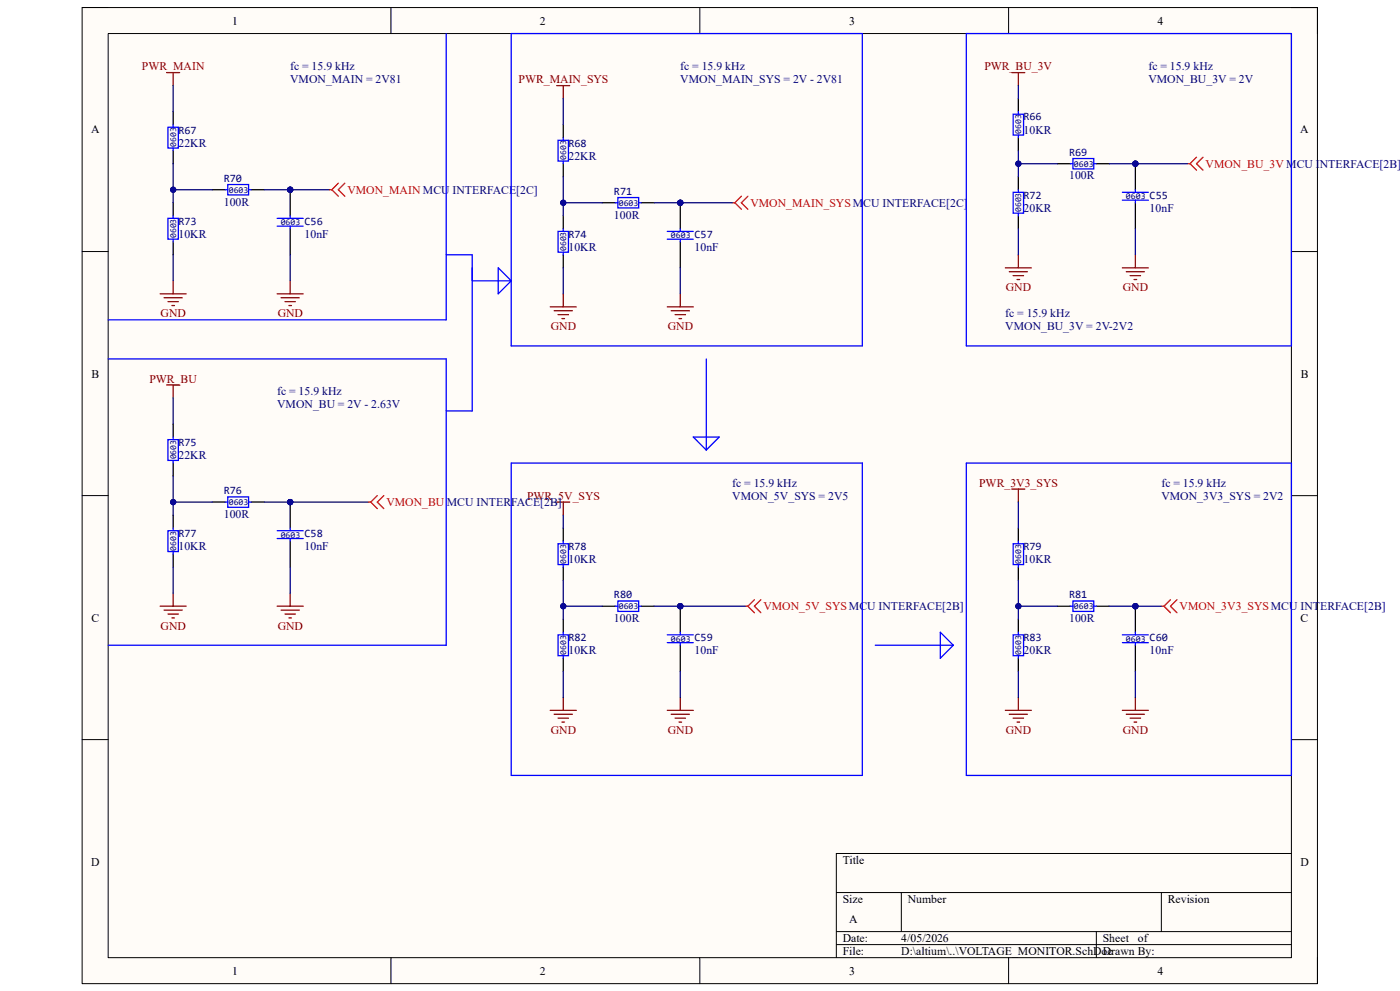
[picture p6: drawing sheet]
<svg xmlns="http://www.w3.org/2000/svg" width="420mm" height="297mm" viewBox="0 0 420 297" stroke-linecap="round" stroke-linejoin="round" font-family="sans-serif">
<path d="M24.6 2.3h370.6v292.5h-370.6z" fill-rule="evenodd" fill="#fffcf8"/>
<path d="M24.6 2.3h370.6v292.5h-370.6z" fill="none" stroke="#000" stroke-width=".3"/>
<path d="M32.4 10.1h355v276.9h-355z" fill-rule="evenodd" fill="#fffcf8"/>
<g fill="none" stroke="#000" stroke-width=".3">
<path d="M24.6 2.3h7.8M32.4 10.1h355v276.9h-355zM117.3 2.3v7.8M209.9 2.3v7.8M302.6 2.3v7.8M387.4 2.3h7.8v7.8M24.6 75.4h7.8M387.4 75.4h7.8M24.6 148.5h7.8M387.4 148.5h7.8M24.6 221.7h7.8M387.4 221.7h7.8"/>
<path d="M387.4 255.8h-136.5v31.2M250.9 267.5h136.5M250.9 279.2h136.5M270.4 267.5v11.7M328.9 279.2v7.8M348.4 267.5v11.7M117.3 287v7.8M209.9 287v7.8M250.9 283.1h136.5M302.6 287v7.8M395.2 287v7.8"/>
</g>
<path d="M305.5 29.6v3.9M305.5 41.3v3.9M305.5 53v3.9M305.5 64.7v3.9" fill="none" stroke="#000" stroke-width=".38"/>
<path d="M303.9 34.2h3.2v6.3h-3.2zM305.5 33.5v.7M303.9 57.6h3.2v6.3h-3.2zM305.5 40.5v.8M305.5 56.9v.7M305.5 63.9v.8" fill="none" stroke="#00f" stroke-width=".38"/>
<path d="M303.5 21.8h3.9M305.5 21.8v3.9M305.5 76.4v3.9M301.6 80.3h7.8M302.8 81.4h5.4M303.9 82.6h3.2M305.1 83.8h.8" fill="none" stroke="#800000" stroke-width=".38"/>
<circle cx="340.6" cy="49.1" r=".78" fill="#000080"/>
<circle cx="340.6" cy="49.1" r=".78" fill="none" stroke="#000080" stroke-width=".3"/>
<path d="M340.6 49.1v7.8" fill="none" stroke="#000" stroke-width=".38"/>
<circle cx="340.6" cy="49.1" r=".78" fill="#000080"/>
<circle cx="340.6" cy="49.1" r=".78" fill="none" stroke="#000080" stroke-width=".3"/>
<path d="M321.1 49.1h.8M321.9 47.5h6.2v3.1h-6.2zM328.1 49.1h.8M336.7 57.6h7.8M336.7 60h7.8M340.6 56.9v.7M340.6 60v.8" fill="none" stroke="#00f" stroke-width=".38"/>
<path d="M317.2 49.1h3.9M328.9 49.1h3.9M340.6 60.8v7.8" fill="none" stroke="#000" stroke-width=".38"/>
<path d="M50 21.8h3.9M51.9 21.8v3.9M340.6 76.4v3.9M48 88.1h7.8M49.2 89.2h5.5M50.4 90.4h3.1M51.6 91.6h.7M51.9 84.2v3.9M336.7 80.3h7.8M337.9 81.4h5.4M339 82.6h3.2M340.2 83.8h.8" fill="none" stroke="#800000" stroke-width=".38"/>
<path d="M356.2 49.1h.8M357 49.1l1.9 1.9M358.9 47.1l-1.9 2M360.9 47.1l-2 2 2 1.9" fill="none" stroke="#f00" stroke-width=".38"/>
<circle cx="87.1" cy="56.9" r=".78" fill="#000080"/>
<circle cx="87.1" cy="56.9" r=".78" fill="none" stroke="#000080" stroke-width=".3"/>
<path d="M87.1 56.9v7.8" fill="none" stroke="#000" stroke-width=".38"/>
<circle cx="87.1" cy="56.9" r=".78" fill="#000080"/>
<circle cx="87.1" cy="56.9" r=".78" fill="none" stroke="#000080" stroke-width=".3"/>
<g fill="none" stroke="#00f" stroke-width=".38">
<path d="M50.4 38.1h3.1v6.3h-3.1zM51.9 37.4v.7M51.9 44.4v.8M67.5 56.9h.8M68.3 55.3h6.3v3.1h-6.3zM74.6 56.9h.7M50.4 65.4h3.1v6.3h-3.1zM51.9 64.7v.7M51.9 71.7v.8M83.2 65.4h7.8M83.2 67.8h7.8M87.1 64.7v.7"/>
<path d="M87.1 67.8v.8"/>
</g>
<path d="M51.9 33.5v3.9M51.9 45.2v3.9M63.6 56.9h3.9M75.3 56.9h3.9M51.9 60.8v3.9M51.9 72.5v3.9M87.1 68.6v7.8" fill="none" stroke="#000" stroke-width=".38"/>
<path d="M167 25.7h3.9M169 25.7v3.9M83.2 88.1h7.8M84.3 89.2h5.5M85.5 90.4h3.1M86.7 91.6h.7M87.1 84.2v3.9M165.1 92h7.8M166.2 93.1h5.5M167.4 94.3h3.1M168.6 95.5h.8M169 88.1v3.9" fill="none" stroke="#800000" stroke-width=".38"/>
<path d="M98.8 56.9h.7M99.5 56.9l2 1.9M101.5 54.9l-2 2M103.4 54.9l-1.9 2 1.9 1.9" fill="none" stroke="#f00" stroke-width=".38"/>
<circle cx="204.1" cy="60.8" r=".78" fill="#000080"/>
<circle cx="204.1" cy="60.8" r=".78" fill="none" stroke="#000080" stroke-width=".3"/>
<path d="M204.1 60.8v7.8" fill="none" stroke="#000" stroke-width=".38"/>
<circle cx="204.1" cy="60.8" r=".78" fill="#000080"/>
<circle cx="204.1" cy="60.8" r=".78" fill="none" stroke="#000080" stroke-width=".3"/>
<g fill="none" stroke="#00f" stroke-width=".38">
<path d="M167.4 42h3.1v6.3h-3.1zM169 41.3v.7M169 48.3v.8M185.4 59.2h6.2v3.1h-6.2zM167.4 69.3h3.1v6.3h-3.1zM169 68.6v.7M169 75.6v.8M184.6 60.8h.8M191.6 60.8h.8M200.2 69.4h7.8M200.2 71.7h7.8M204.1 68.6v.8"/>
<path d="M204.1 71.7v.8"/>
</g>
<path d="M169 37.4v3.9M169 49.1v3.9M169 64.7v3.9M169 76.4v3.9M180.7 60.8h3.9M192.4 60.8h3.9M204.1 72.5v7.8" fill="none" stroke="#000" stroke-width=".38"/>
<path d="M200.2 92h7.8M201.3 93.1h5.5M202.5 94.3h3.1M203.7 95.5h.8M204.1 88.1v3.9M167 150.5h3.9M169 150.5v3.9M165.1 212.9h7.8M166.2 214.1h5.5M167.4 215.2h3.1M168.6 216.4h.8M169 209v3.9" fill="none" stroke="#800000" stroke-width=".38"/>
<path d="M222.4 58.8l-1.9 2M224.4 58.8l-2 2 2 1.9M219.7 60.8h.8M220.5 60.8l1.9 1.9" fill="none" stroke="#f00" stroke-width=".38"/>
<circle cx="204.1" cy="181.7" r=".78" fill="#000080"/>
<circle cx="204.1" cy="181.7" r=".78" fill="none" stroke="#000080" stroke-width=".3"/>
<path d="M204.1 181.7v7.8" fill="none" stroke="#000" stroke-width=".38"/>
<circle cx="204.1" cy="181.7" r=".78" fill="#000080"/>
<circle cx="204.1" cy="181.7" r=".78" fill="none" stroke="#000080" stroke-width=".3"/>
<g fill="none" stroke="#00f" stroke-width=".38">
<path d="M167.4 163h3.1v6.2h-3.1zM169 162.2v.8M169 169.2v.8M167.4 190.3h3.1v6.2h-3.1zM169 189.5v.8M169 196.5v.8M184.6 181.7h.8M185.4 180.1h6.2v3.2h-6.2zM191.6 181.7h.8M200.2 190.3h7.8M200.2 192.6h7.8M204.1 189.5v.8"/>
<path d="M204.1 192.6v.8"/>
</g>
<path d="M169 158.3v3.9M169 170v3.9M169 185.6v3.9M169 197.3v3.9M180.7 181.7h3.9M192.4 181.7h3.9M204.1 193.4v7.8" fill="none" stroke="#000" stroke-width=".38"/>
<path d="M51.9 177.8v3.9M48 181.7h7.8M49.2 182.9h5.5M50.4 184h3.1M51.6 185.2h.7M200.2 212.9h7.8M201.3 214.1h5.5M202.5 215.2h3.1M203.7 216.4h.8M204.1 209v3.9" fill="none" stroke="#800000" stroke-width=".38"/>
<path d="M226.3 179.7l-1.9 2M228.3 179.7l-2 2 2 1.9M223.6 181.7h.8M224.4 181.7l1.9 1.9" fill="none" stroke="#f00" stroke-width=".38"/>
<circle cx="87.1" cy="150.5" r=".78" fill="#000080"/>
<circle cx="87.1" cy="150.5" r=".78" fill="none" stroke="#000080" stroke-width=".3"/>
<path d="M87.1 150.5v7.8" fill="none" stroke="#000" stroke-width=".38"/>
<circle cx="87.1" cy="150.5" r=".78" fill="#000080"/>
<circle cx="87.1" cy="150.5" r=".78" fill="none" stroke="#000080" stroke-width=".3"/>
<g fill="none" stroke="#00f" stroke-width=".38">
<path d="M133.9 10.1v85.8h-101.5M153.4 10.1h105.3v93.6h-105.3zM32.4 107.6h101.5v85.8h-101.5M50.4 131.8h3.1v6.2h-3.1zM51.9 131v.8M51.9 138v.8M153.4 138.8h105.3v93.6h-105.3zM50.4 159.1h3.1v6.2h-3.1zM51.9 158.3v.8M67.5 150.5h.8M68.3 148.9h6.3v3.1h-6.3zM74.6 150.5h.7"/>
<path d="M83.2 159.1h7.8M87.1 158.3v.8M51.9 165.3v.8M83.2 161.4h7.8M87.1 161.4v.8M303.9 163h3.2v6.2h-3.2zM305.5 162.2v.8M305.5 169.2v.8M303.9 190.3h3.2v6.2h-3.2zM305.5 189.5v.8M305.5 196.5v.8"/>
</g>
<path d="M51.9 127.1v3.9M51.9 138.8v3.9M51.9 154.4v3.9M63.6 150.5h3.9M75.3 150.5h3.9M305.5 158.3v3.9M51.9 166.1v3.9M87.1 162.2v7.8M305.5 170v3.9M305.5 185.6v3.9M305.5 197.3v3.9" fill="none" stroke="#000" stroke-width=".38"/>
<path d="M50 115.4h3.9M51.9 115.4v3.9M87.1 177.8v3.9M83.2 181.7h7.8M84.3 182.9h5.5M85.5 184h3.1M86.7 185.2h.7M301.6 212.9h7.8M302.8 214.1h5.4M303.9 215.2h3.2M305.1 216.4h.8M305.5 209v3.9" fill="none" stroke="#800000" stroke-width=".38"/>
<path d="M110.5 150.5h.7M111.2 150.5l2 1.9M113.2 148.5l-2 2M115.1 148.5l-1.9 2 1.9 1.9" fill="none" stroke="#f00" stroke-width=".38"/>
<circle cx="340.6" cy="181.7" r=".78" fill="#000080"/>
<circle cx="340.6" cy="181.7" r=".78" fill="none" stroke="#000080" stroke-width=".3"/>
<path d="M340.6 181.7v7.8" fill="none" stroke="#000" stroke-width=".38"/>
<circle cx="340.6" cy="181.7" r=".78" fill="#000080"/>
<circle cx="340.6" cy="181.7" r=".78" fill="none" stroke="#000080" stroke-width=".3"/>
<g fill="none" stroke="#00f" stroke-width=".38">
<path d="M289.9 10.1h97.5v93.6h-97.5zM133.9 76.4h7.8v46.8h-7.8M141.7 84.2h11.7M149.5 80.3l3.9 3.9-3.9 3.9zM211.9 107.6v27.3M208 131h7.8l-3.9 3.9zM289.9 138.8v93.6h97.5v-93.6h-97.5M262.6 193.4h23.4M282.1 189.5l3.9 3.9-3.9 3.9zM321.1 181.7h.8M321.9 180.1h6.2v3.2h-6.2zM328.1 181.7h.8"/>
<path d="M336.7 190.3h7.8M336.7 192.6h7.8M340.6 189.5v.8M340.6 192.6v.8"/>
</g>
<path d="M317.2 181.7h3.9M328.9 181.7h3.9M340.6 193.4v7.8" fill="none" stroke="#000" stroke-width=".38"/>
<path d="M303.5 146.6h3.9M305.5 146.6v3.9M336.7 212.9h7.8M337.9 214.1h5.4M339 215.2h3.2M340.2 216.4h.8M340.6 209v3.9" fill="none" stroke="#800000" stroke-width=".38"/>
<path d="M351.1 179.7l-1.9 2M353.1 179.7l-2 2 2 1.9M348.4 181.7h.8M349.2 181.7l1.9 1.9" fill="none" stroke="#f00" stroke-width=".38"/>
<path d="M305.5 45.2v7.8" fill="none" stroke="#000080" stroke-width=".38"/>
<circle cx="305.5" cy="49.1" r=".78" fill="#000080"/>
<circle cx="305.5" cy="49.1" r=".78" fill="none" stroke="#000080" stroke-width=".3"/>
<path d="M305.5 25.7v3.9M305.5 49.1h11.7M305.5 68.6v7.8" fill="none" stroke="#000080" stroke-width=".38"/>
<circle cx="305.5" cy="49.1" r=".78" fill="#000080"/>
<circle cx="305.5" cy="49.1" r=".78" fill="none" stroke="#000080" stroke-width=".3"/>
<path d="M332.8 49.1h7.8" fill="none" stroke="#000080" stroke-width=".38"/>
<circle cx="340.6" cy="49.1" r=".78" fill="#000080"/>
<circle cx="340.6" cy="49.1" r=".78" fill="none" stroke="#000080" stroke-width=".3"/>
<path d="M340.6 49.1h15.6M340.6 68.6v7.8" fill="none" stroke="#000080" stroke-width=".38"/>
<circle cx="340.6" cy="49.1" r=".78" fill="#000080"/>
<circle cx="340.6" cy="49.1" r=".78" fill="none" stroke="#000080" stroke-width=".3"/>
<path d="M51.9 49.1v11.7" fill="none" stroke="#000080" stroke-width=".38"/>
<circle cx="51.9" cy="56.9" r=".78" fill="#000080"/>
<circle cx="51.9" cy="56.9" r=".78" fill="none" stroke="#000080" stroke-width=".3"/>
<path d="M51.9 25.7v7.8M51.9 56.9h11.7M51.9 76.4v7.8" fill="none" stroke="#000080" stroke-width=".38"/>
<circle cx="51.9" cy="56.9" r=".78" fill="#000080"/>
<circle cx="51.9" cy="56.9" r=".78" fill="none" stroke="#000080" stroke-width=".3"/>
<path d="M79.2 56.9h7.9" fill="none" stroke="#000080" stroke-width=".38"/>
<circle cx="87.1" cy="56.9" r=".78" fill="#000080"/>
<circle cx="87.1" cy="56.9" r=".78" fill="none" stroke="#000080" stroke-width=".3"/>
<path d="M87.1 56.9h11.7M87.1 76.4v7.8" fill="none" stroke="#000080" stroke-width=".38"/>
<circle cx="87.1" cy="56.9" r=".78" fill="#000080"/>
<circle cx="87.1" cy="56.9" r=".78" fill="none" stroke="#000080" stroke-width=".3"/>
<path d="M169 29.6v7.8M169 53v11.7" fill="none" stroke="#000080" stroke-width=".38"/>
<circle cx="169" cy="60.8" r=".78" fill="#000080"/>
<circle cx="169" cy="60.8" r=".78" fill="none" stroke="#000080" stroke-width=".3"/>
<path d="M169 60.8h11.7M169 80.3v7.8" fill="none" stroke="#000080" stroke-width=".38"/>
<circle cx="169" cy="60.8" r=".78" fill="#000080"/>
<circle cx="169" cy="60.8" r=".78" fill="none" stroke="#000080" stroke-width=".3"/>
<path d="M196.3 60.8h7.8" fill="none" stroke="#000080" stroke-width=".38"/>
<circle cx="204.1" cy="60.8" r=".78" fill="#000080"/>
<circle cx="204.1" cy="60.8" r=".78" fill="none" stroke="#000080" stroke-width=".3"/>
<path d="M204.1 60.8h15.6M204.1 80.3v7.8" fill="none" stroke="#000080" stroke-width=".38"/>
<circle cx="204.1" cy="60.8" r=".78" fill="#000080"/>
<circle cx="204.1" cy="60.8" r=".78" fill="none" stroke="#000080" stroke-width=".3"/>
<path d="M169 154.4v3.9M169 173.9v11.7" fill="none" stroke="#000080" stroke-width=".38"/>
<circle cx="169" cy="181.7" r=".78" fill="#000080"/>
<circle cx="169" cy="181.7" r=".78" fill="none" stroke="#000080" stroke-width=".3"/>
<path d="M169 181.7h11.7M169 201.2v7.8" fill="none" stroke="#000080" stroke-width=".38"/>
<circle cx="169" cy="181.7" r=".78" fill="#000080"/>
<circle cx="169" cy="181.7" r=".78" fill="none" stroke="#000080" stroke-width=".3"/>
<path d="M196.3 181.7h7.8" fill="none" stroke="#000080" stroke-width=".38"/>
<circle cx="204.1" cy="181.7" r=".78" fill="#000080"/>
<circle cx="204.1" cy="181.7" r=".78" fill="none" stroke="#000080" stroke-width=".3"/>
<path d="M204.1 181.7h19.5M204.1 201.2v7.8" fill="none" stroke="#000080" stroke-width=".38"/>
<circle cx="204.1" cy="181.7" r=".78" fill="#000080"/>
<circle cx="204.1" cy="181.7" r=".78" fill="none" stroke="#000080" stroke-width=".3"/>
<path d="M51.9 119.3v7.8M51.9 142.7v11.7" fill="none" stroke="#000080" stroke-width=".38"/>
<circle cx="51.9" cy="150.5" r=".78" fill="#000080"/>
<circle cx="51.9" cy="150.5" r=".78" fill="none" stroke="#000080" stroke-width=".3"/>
<path d="M51.9 150.5h11.7M51.9 170v7.8" fill="none" stroke="#000080" stroke-width=".38"/>
<circle cx="51.9" cy="150.5" r=".78" fill="#000080"/>
<circle cx="51.9" cy="150.5" r=".78" fill="none" stroke="#000080" stroke-width=".3"/>
<path d="M79.2 150.5h7.9" fill="none" stroke="#000080" stroke-width=".38"/>
<circle cx="87.1" cy="150.5" r=".78" fill="#000080"/>
<circle cx="87.1" cy="150.5" r=".78" fill="none" stroke="#000080" stroke-width=".3"/>
<path d="M87.1 150.5h23.4M87.1 170v7.8" fill="none" stroke="#000080" stroke-width=".38"/>
<circle cx="87.1" cy="150.5" r=".78" fill="#000080"/>
<circle cx="87.1" cy="150.5" r=".78" fill="none" stroke="#000080" stroke-width=".3"/>
<path d="M340.6 181.7h7.8M305.5 201.2v7.8M340.6 201.2v7.8" fill="none" stroke="#000080" stroke-width=".38"/>
<circle cx="340.6" cy="181.7" r=".78" fill="#000080"/>
<circle cx="340.6" cy="181.7" r=".78" fill="none" stroke="#000080" stroke-width=".3"/>
<path d="M317.2 181.7h-11.7v3.9" fill="none" stroke="#000080" stroke-width=".38"/>
<circle cx="305.5" cy="181.7" r=".78" fill="#000080"/>
<circle cx="305.5" cy="181.7" r=".78" fill="none" stroke="#000080" stroke-width=".3"/>
<path d="M305.5 173.9v7.8" fill="none" stroke="#000080" stroke-width=".38"/>
<circle cx="305.5" cy="181.7" r=".78" fill="#000080"/>
<circle cx="305.5" cy="181.7" r=".78" fill="none" stroke="#000080" stroke-width=".3"/>
<path d="M305.5 150.5v7.8M332.8 181.7h7.8" fill="none" stroke="#000080" stroke-width=".38"/>
<circle cx="340.6" cy="181.7" r=".78" fill="#000080"/>
<circle cx="340.6" cy="181.7" r=".78" fill="none" stroke="#000080" stroke-width=".3"/>
<g font-size="3.5">
<text x="69.6" y="7.4">1</text>
<text x="162" y="7.4">2</text>
<text x="254.8" y="7.4">3</text>
<text x="347.3" y="7.4">4</text>
<text x="27.3" y="40">A</text>
<text x="390.1" y="40">A</text>
<text x="27.5" y="113.2">B</text>
<text x="390.2" y="113.2">B</text>
<text x="27.4" y="186.3">C</text>
<text x="390.2" y="186.3">C</text>
<text x="27.3" y="259.5">D</text>
<text x="252.8" y="259">Title</text>
<text x="390.1" y="259.5">D</text>
<text x="252.8" y="270.6">Size</text>
<text x="272.3" y="270.6">Number</text>
<text x="350.4" y="270.6">Revision</text>
<text x="254.8" y="276.5">A</text>
<text x="252.8" y="282.4">Date:</text>
<text x="252.8" y="286.3">File:</text>
<text x="270.4" y="286.3">D:\altium\..\VOLTAGE_MONITOR.SchDoc</text>
<text x="270.4" y="282.4">4/05/2026</text>
<text x="330.8" y="286.3">Drawn By:</text>
<text x="330.8" y="282.4">Sheet</text>
<text x="341.3" y="282.4">of</text>
<text x="69.6" y="292.1">1</text>
<text x="162" y="292.1">2</text>
<text x="254.8" y="292.1">3</text>
<text x="347.3" y="292.1">4</text>
</g>
<g font-size="3.5" fill="#800000">
<text x="42.6" y="21">PWR_MAIN</text>
<text x="295.3" y="21">PWR_BU_3V</text>
<text x="155.6" y="24.9">PWR_MAIN_SYS</text>
<text x="301.8" y="87.3">GND</text>
<text x="336.8" y="87.3">GND</text>
<text x="48.2" y="95.1">GND</text>
<text x="83.3" y="95.1">GND</text>
<text x="165.2" y="99">GND</text>
<text x="200.3" y="99">GND</text>
<text x="44.8" y="114.6">PWR_BU</text>
<text x="158.1" y="149.7">PWR_5V_SYS</text>
<text x="293.8" y="145.8">PWR_3V3_SYS</text>
<text x="48.2" y="188.7">GND</text>
<text x="83.3" y="188.7">GND</text>
<text x="165.2" y="220">GND</text>
<text x="200.3" y="220">GND</text>
<text x="301.8" y="220">GND</text>
<text x="336.8" y="220">GND</text>
</g>
<g font-size="3.5" fill="#000080">
<text x="87" y="21">fc = 15.9 kHz</text>
<text x="204.1" y="21">fc = 15.9 kHz</text>
<text x="344.5" y="21">fc = 15.9 kHz</text>
<text x="87" y="24.9">VMON_MAIN = 2V81</text>
<text x="204.1" y="24.9">VMON_MAIN_SYS = 2V - 2V81</text>
<text x="344.5" y="24.9">VMON_BU_3V = 2V</text>
<text x="307" y="40.1">10KR</text>
<text x="53.5" y="44">22KR</text>
<text x="170.5" y="47.9">22KR</text>
<text x="320.7" y="53.8">100R</text>
<text x="67.1" y="61.6">100R</text>
<text x="184.2" y="65.5">100R</text>
<text x="307" y="63.5">20KR</text>
<text x="344.9" y="63.5">10nF</text>
<text x="53.5" y="71.3">10KR</text>
<text x="91.4" y="71.3">10nF</text>
<text x="170.5" y="75.2">10KR</text>
<text x="208.4" y="75.2">10nF</text>
<text x="301.6" y="95.1">fc = 15.9 kHz</text>
<text x="301.6" y="99">VMON_BU_3V = 2V-2V2</text>
<text x="83.1" y="118.5">fc = 15.9 kHz</text>
<text x="83.1" y="122.4">VMON_BU = 2V - 2.63V</text>
<text x="53.5" y="137.6">22KR</text>
<text x="219.7" y="145.8">fc = 15.9 kHz</text>
<text x="219.7" y="149.7">VMON_5V_SYS = 2V5</text>
<text x="348.4" y="145.8">fc = 15.9 kHz</text>
<text x="348.4" y="149.7">VMON_3V3_SYS = 2V2</text>
<text x="67.1" y="155.2">100R</text>
<text x="134.1" y="151.7">MCU INTERFACE[2B]</text>
<text x="53.5" y="164.9">10KR</text>
<text x="91.4" y="164.9">10nF</text>
<text x="170.5" y="168.8">10KR</text>
<text x="307" y="168.8">10KR</text>
<text x="184.2" y="186.4">100R</text>
<text x="320.7" y="186.4">100R</text>
<text x="170.5" y="196.1">10KR</text>
<text x="208.4" y="196.1">10nF</text>
<text x="307" y="196.1">20KR</text>
<text x="344.9" y="196.1">10nF</text>
</g>
<g font-size="3.5" fill="#f00">
<text x="361.7" y="50.2">VMON_BU_3V MCU INTERFACE[2B]</text>
<text x="104.2" y="58.1">VMON_MAIN MCU INTERFACE[2C]</text>
<text x="225.1" y="62">VMON_MAIN_SYSMCU INTERFACE[2C]</text>
<text x="115.9" y="151.7">VMON_BU</text>
<text x="229" y="182.9">VMON_5V_SYSMCU INTERFACE[2B]</text>
<text x="353.9" y="182.9">VMON_3V3_SYSMCU INTERFACE[2B]</text>
</g>
<g font-size="3.3" fill="#000080">
<text x="53.5" y="40">R67</text>
<text x="307" y="36.1">R66</text>
<text x="170.5" y="43.9">R68</text>
<text x="320.7" y="46.7">R69</text>
<text x="67.1" y="54.5">R70</text>
<text x="184.2" y="58.4">R71</text>
<text x="307" y="59.5">R72</text>
<text x="344.9" y="59.5">C55</text>
<text x="53.5" y="67.4">R73</text>
<text x="91.4" y="67.4">C56</text>
<text x="170.5" y="71.2">R74</text>
<text x="208.4" y="71.2">C57</text>
<text x="53.5" y="133.6">R75</text>
<text x="67.1" y="148.1">R76</text>
<text x="53.5" y="161">R77</text>
<text x="91.4" y="161">C58</text>
<text x="170.5" y="164.8">R78</text>
<text x="307" y="164.8">R79</text>
<text x="184.2" y="179.3">R80</text>
<text x="320.7" y="179.3">R81</text>
<text x="170.5" y="192.2">R82</text>
<text x="208.4" y="192.2">C59</text>
<text x="307" y="192.2">R83</text>
<text x="344.9" y="192.2">C60</text>
</g>
<g font-size="2.7" fill="#000080">
<text x="306.4" y="40.2" transform="rotate(-90 306.4 40.2)">0603</text>
<text x="52.8" y="44.1" transform="rotate(-90 52.8 44.1)">0603</text>
<text x="169.8" y="48" transform="rotate(-90 169.8 48)">0603</text>
<text x="322.2" y="50">0603</text>
<text x="68.6" y="57.7">0603</text>
<text x="337.8" y="59.7">0603</text>
<text x="185.6" y="61.6">0603</text>
<text x="306.4" y="63.6" transform="rotate(-90 306.4 63.6)">0603</text>
<text x="52.8" y="71.4" transform="rotate(-90 52.8 71.4)">0603</text>
<text x="84.2" y="67.5">0603</text>
<text x="201.3" y="71.4">0603</text>
<text x="169.8" y="75.3" transform="rotate(-90 169.8 75.3)">0603</text>
<text x="52.8" y="137.7" transform="rotate(-90 52.8 137.7)">0603</text>
<text x="68.6" y="151.4">0603</text>
<text x="84.2" y="161.1">0603</text>
<text x="52.8" y="165" transform="rotate(-90 52.8 165)">0603</text>
<text x="169.8" y="168.9" transform="rotate(-90 169.8 168.9)">0603</text>
<text x="306.4" y="168.9" transform="rotate(-90 306.4 168.9)">0603</text>
<text x="185.6" y="182.6">0603</text>
<text x="322.2" y="182.6">0603</text>
<text x="169.8" y="196.2" transform="rotate(-90 169.8 196.2)">0603</text>
<text x="201.3" y="192.3">0603</text>
<text x="306.4" y="196.2" transform="rotate(-90 306.4 196.2)">0603</text>
<text x="337.8" y="192.3">0603</text>
</g>
</svg>
